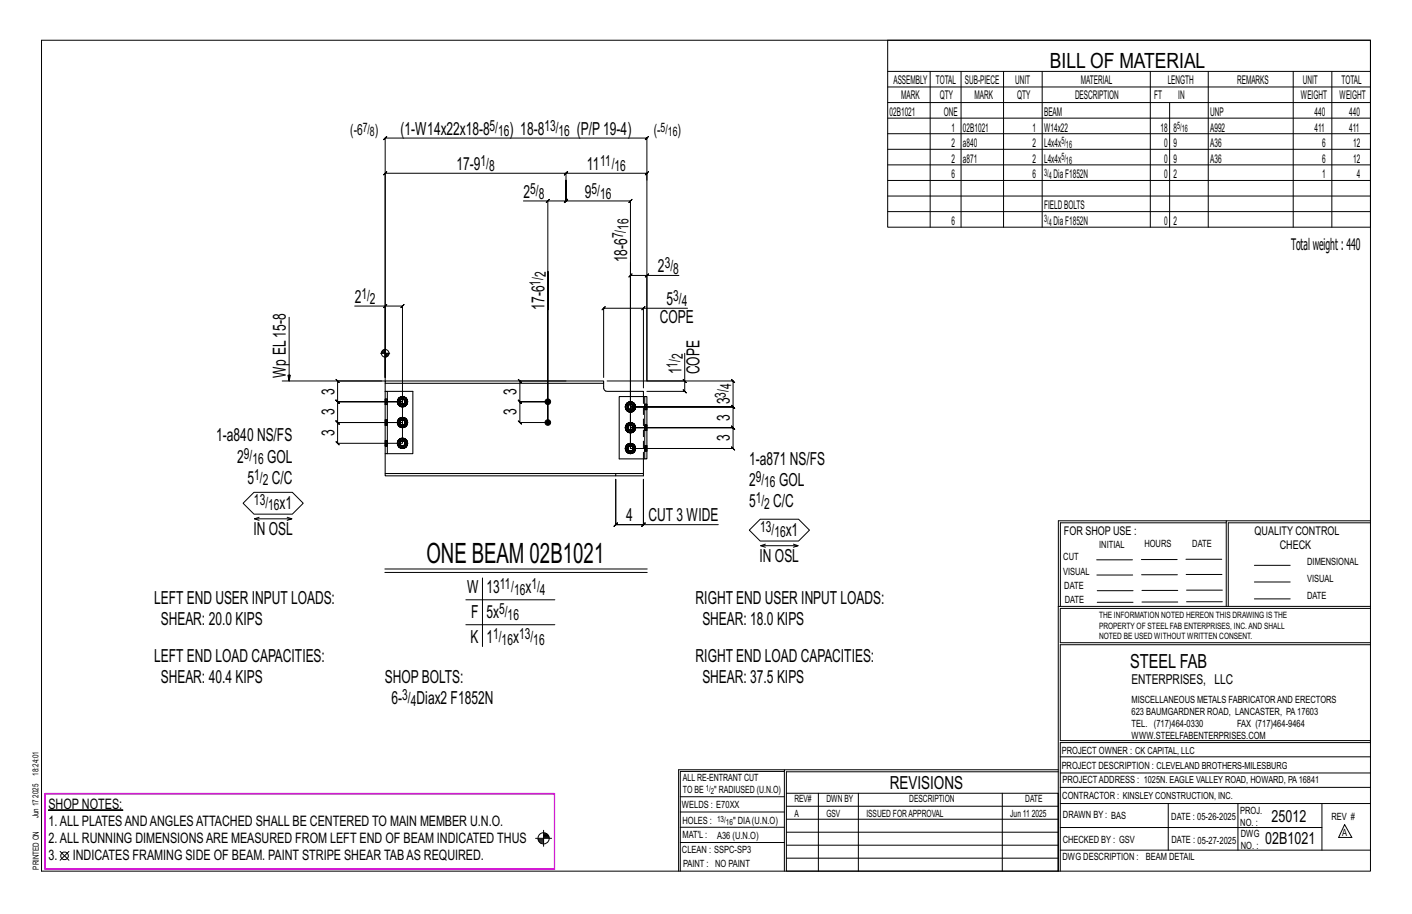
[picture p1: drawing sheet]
<svg xmlns="http://www.w3.org/2000/svg" width="432mm" height="279mm" viewBox="0 0 432 279" stroke-linecap="round" stroke-linejoin="round" font-family="sans-serif">
<g fill="#000" stroke="#000" stroke-width=".31">
<path d="M14.8 247.6h22.8v.1h-22.8z"/>
<circle cx="167.5" cy="129.2" r=".86"/>
<circle cx="167.5" cy="122.8" r=".86"/>
</g>
<g fill="none" stroke="#000" stroke-width=".31">
<path d="M12.7 12.3h406.4v254h-406.4zM271.5 12.3h147.6v57.2h-147.6zM271.5 21.8h147.6M271.5 26.6h147.6M271.5 31.4h147.6M271.5 36.1h147.6M284.5 21.8v47.7M293.9 21.8v47.7M306.9 21.8v47.7M318.7 21.8v47.7M351.8 21.8v47.7M357.7 31.4v38.1"/>
<path d="M369.5 21.8v47.7M395.5 21.8v47.7M407.3 21.8v47.7M172.6 53.5l1-1zM173.1 55.1v-2.1l.5-.5-1 1 .5-.5h-55.3l.5-.5-1 1 .5-.5v63.6M173.1 53h24.7l-.5 .5 1-1-.5 .5v2.1M271.5 40.9h147.6M271.5 45.6h147.6M271.5 50.4h147.6M271.5 55.2h147.6M271.5 59.9h147.6M160.1 61.4h7.4v67.8v-46.2v11.7"/>
<path d="M167 61.9l1-1zM167.5 61.4h5.6l-.5 .5 1-1-.5 .5v-6.3v6.3l-.5 .5 1-1-.5 .5h19.7l-.5 .5 1-1-.5 .5v75.7v-52.9l-.5 .5 1-1-.5 .5h5M271.5 64.7h147.6M88.4 97v19.5l-.4-1.8h.8l-.4 1.8M108.5 93.6h9.3v21.8M117.8 93.6l-.5 .5 1-1zM117.8 93.6h5.3l-.5 .5 1-1-.5 .5v41.9h-19.9l.5 .5-1-1 .5 .5v-6.3l.5 .5-1-1 .5 .5h19.9h-19.9l.5 .5-1-1 .5 .5v-6.4l.5 .5-1-1 .5 .5h19.9h-19.9l.5 .5-1-1 .5 .5v-6.3l.5 .5-1-1 .5 .5h13.5M192.8 80.2v56.9h31.4l.5 .5-1-1 .5 .5v-6.4l.5 .5-1-1 .5 .5h-31.4h31.4l.5 .5-1-1 .5 .5v-6.3l.5 .5-1-1 .5 .5h-31.4h31.4l.5 .5-1-1 .5 .5v-7.9l.5 .5-1-1 .5 .5h-26.4v-32.3h9.8M196.8 94.2h-12.2l.5-.5-1 1 .5-.5v21.2M197.3 93.7l-1 1zM198.3 83.7l-1 1zM210.2 94.2h-13.4v24.4"/>
<path d="M86.3 116.5h31.5M116.4 108h2.8M116.7 107.5v.5M116.9 107.2v.8M117.2 107v1M117.4 106.9v1.1M117.6 106.9v1.1M117.8 115.4v-73.2l-.5 .5 1-1-.5 .5h80l-.5 .5 1-1-.5 .5v74.3M117.8 106.6v8.8M118 108v1.1M118.2 108v1.1M118.4 108v1"/>
<path d="M118.6 108v.8M118.8 108v.5M173.1 116.5h-14.1l-.5-.5 1 1-.5-.5v6.3l-.5-.5 1 1-.5-.5h8.5h-8.5l-.5-.5 1 1-.5-.5v6.4l-.5-.5 1 1-.5-.5h8.5M208.9 116l1 1zM209.4 108v8.5h-23.7M209.4 116.5v3.1l-.5-.5 1 1-.5-.5h-11.6M121.6 135.5h.5M121.6 129.2h.5M121.6 122.8h.5M121.7 134.9l.4 .2v.4M121.7 128.6l.4 .2v.4M121.7 122.2l.4 .2v.4"/>
<path d="M122 136.6l.5 .3M122 130.2l.5 .4M122 123.9l.5 .3M122.1 135.5v.4l-.4 .2M122.1 129.2v.4l-.4 .1M122.1 122.8v.4l-.4 .2M122.1 135.1l.3-.3-.4-.4a1.52 1.52 0 0 0 0 2.2l.4-.4-.3-.3M122.1 128.8l.3-.4-.4-.3a1.52 1.52 0 0 0 0 2.1l.4-.3-.3-.3M122.1 122.4l.3-.3-.4-.4a1.52 1.52 0 0 0 0 2.2l.4-.4-.3-.3M122.4 136.2l.3 .3-.2 .4 .6 .1M122.4 129.9l.3 .2-.2 .5 .6 .1M122.4 123.5l.3 .3-.2 .4 .6 .1"/>
<path d="M122.5 134.1l-.5 .3M122.5 127.8l-.5 .3M122.5 121.4l-.5 .3M122.7 136.5h.4v.5l.6-.1M122.7 130.1l.4 .1v.5l.6-.1M122.7 123.8h.4v.5l.6-.1M123.1 134l-.6 .1 .2 .5-.3 .2M123.1 134.5l.4 .1 .2-.5 .5 .3-.4 .4M123.1 127.6l-.6 .2 .2 .4-.3 .2M123.1 128.1l.4 .1 .2-.4 .5 .3-.4 .3M123.1 121.3l-.6 .1 .2 .5-.3 .2M123.1 121.8l.4 .1 .2-.5 .5 .3-.4 .4"/>
<path d="M123.5 134.6l.3 .2 .3 .7h.5l-.1 .6M123.5 128.2l.3 .2 .3 .8h.5l-.1 .5M123.5 121.9l.3 .2 .3 .7h.5l-.1 .6M123.7 134.1l-.6-.1v.5l-.4 .1M123.7 127.8l-.6-.2v.5l-.4 .1M123.7 121.4l-.6-.1v.5l-.4 .1M123.8 136.2l.4 .4-.5 .3-.2-.4h-.4M123.8 129.9l.4 .3-.5 .4-.2-.5-.4 .1M123.8 123.5l.4 .4-.5 .3-.2-.4h-.4M124 135.9l.5 .2-.3 .5M124 129.6l.5 .1-.3 .5M124 123.2l.5 .2-.3 .5"/>
<path d="M124.1 135.5l-.3 .7-.3 .3M124.1 129.2l-.3 .7-.3 .2M124.1 122.8l-.3 .7-.3 .3M124.2 134.4l.3 .5-.5 .2M124.2 128.1l.3 .5-.5 .2M124.2 121.7l.3 .5-.5 .2M124.5 134.9l.1 .6M124.5 128.6l.1 .6M124.5 122.2l.1 .6M191.3 124.4h.5M191.3 130.7h.5M191.3 137.1h.5"/>
<path d="M191.4 123.8l.5 .2-.1 .4M191.4 130.2l.5 .2-.1 .3M191.4 136.5l.5 .2-.1 .4M191.7 125.5l.5 .3M191.7 131.8l.5 .4M191.7 138.2l.5 .3M191.8 124.4l.1 .4-.5 .2M191.8 130.7l.1 .4-.5 .2M191.8 137.1l.1 .4-.5 .2M191.9 124l.2-.3-.4-.4a1.52 1.52 0 0 0 0 2.2l.4-.4-.2-.3M191.9 130.4l.2-.4-.4-.3a1.52 1.52 0 0 0 0 2.1l.4-.3-.2-.4M191.9 136.7l.2-.3-.4-.4a1.52 1.52 0 0 0 0 2.2l.4-.4-.2-.3"/>
<path d="M192.1 125.1l.3 .2-.2 .5 .6 .1M192.1 131.5l.3 .2-.2 .5 .6 .1M192.1 137.8l.3 .2-.2 .5 .6 .1M192.2 123l-.5 .3M192.2 129.3l-.5 .4M192.2 135.7l-.5 .3M192.4 125.3l.4 .1v.5l.6-.1M192.4 131.7l.4 .1v.5l.6-.1M192.4 138l.4 .1v.5l.6-.1M192.8 122.9l-.6 .1 .2 .5-.3 .2M192.8 123.4l.4 .1 .2-.5 .5 .3-.4 .4M192.8 129.2l-.6 .1 .2 .5-.3 .2"/>
<path d="M192.8 129.7l.4 .1 .2-.5 .5 .4-.4 .3M192.8 135.6l-.6 .1 .2 .5-.3 .2M192.8 136.1l.4 .1 .2-.5 .5 .3-.4 .4M193.2 123.5l.3 .2 .3 .7h.5l-.1 .6M193.2 129.8l.3 .2 .3 .7h.5l-.1 .6M193.2 136.2l.3 .2 .3 .7h.5l-.1 .6M193.4 123l-.6-.1v.5l-.4 .1M193.4 129.3l-.6-.1v.5l-.4 .1M193.4 135.7l-.6-.1v.5l-.4 .1M193.5 125.1l.4 .4-.5 .3-.2-.5-.4 .1M193.5 131.5l.4 .3-.5 .4-.2-.5-.4 .1M193.5 137.8l.4 .4-.5 .3-.2-.5-.4 .1"/>
<path d="M193.7 124.8l.5 .2-.3 .5M193.7 131.1l.5 .2-.3 .5M193.7 137.5l.5 .2-.3 .5M193.8 124.4l-.3 .7-.3 .2M193.8 130.7l-.3 .8-.3 .2M193.8 137.1l-.3 .7-.3 .2M193.9 123.3l.3 .5-.5 .2M193.9 129.7l.3 .5-.5 .2M193.9 136l.3 .5-.5 .2M194.2 123.8l.1 .6M194.2 130.2l.1 .5M194.2 136.5l.1 .6"/>
<path d="M74.3 153.8l3.4-3.3h11.7l3.3 3.3-3.3 3.4h-11.7zM77.8 158.6h11.4l-1.4 .5M79.2 158.1l-1.4 .5 1.4 .5M87.8 158.1l1.4 .5M232.5 158.7h11.7l3.3 3.4-3.3 3.3h-11.7l-3.4-3.3zM375 159.8h-50.7v25.6M375 159.2h-51.3l-.1 107.1M419.1 159.2h-44.1v26.2M419.1 159.8h-43.5v25.6M117.7 173.9h80.2M117.7 175h80.2M147.5 176.7v20.9"/>
<path d="M196.3 160.9l1-1zM196.8 160.4h-8.5l.5-.5-1 1 .5-.5v-13.9v13.9l-.5 .5 1-1-.5 .5h8.5l-.5 .5 1-1-.5 .5v-13.9v13.9h22.9M232.6 166.8h11.5l-1.5 .5M234.1 166.3l-1.5 .5 1.5 .5M242.6 166.3l1.5 .5M335.4 171.1h10.9M335.4 175.8h11M349 171h11M349.1 175.7h11M362.7 171h10.9M362.7 175.6h11M383.6 172.8h11"/>
<path d="M383.6 177.9h11M142.5 183.4h27.2M142.5 191h27.2M323.7 185.4h95.4M335.5 184.1h11M335.5 180.6h11M349.2 184h11M349.2 180.5h11M362.9 180.4h10.9M362.9 184h10.9M383.6 183.1h11M419.1 186h-94.9v10.5h94.9"/>
<path d="M419.1 197.1h-94.9v29.3h94.9v.6h-94.9v39.3M239.9 235.8h-31.9v30.5M239.9 235.3h-32.4v31M323.6 235.3h-83.7v31M323.6 235.9h-83.1v6.6M324.2 236.3h94.9M324.2 231.4h94.9M163.8 256.3h4.9M164.5 256.6h1.7M164.6 256.8h1.6M164.7 257.1h1.5M165 257.4h1.2"/>
<path d="M165.3 257.7h.9M166.2 256h1.7M166.2 253.8v4.9M166.2 254.8h1M166.2 255.1h1.3M166.2 255.4h1.5M166.2 255.7h1.7M208 252.9h31.9M208 257.5h31.9M208 243.6h31.9M208 248.2h31.9M240.5 242.5h83.1v23.8h-83.1z"/>
<path d="M240.5 258.4h83.1M240.5 254.4h83.1M240.5 250.4h83.1M240.5 246.5h83.1M250.3 242.5v23.8M262.5 242.5v23.8M306.5 242.5v23.8M324.2 253h80.1M324.2 245.6h94.9M324.2 259.9h94.9M324.2 240.7h94.9M357.3 245.6v14.3"/>
<path d="M378.6 245.6v14.3M404.3 245.6v14.3M411.2 252.1l2.2 3.9h-4zM18.4 260.3l2.7 2.7M21.1 260.3l-2.7 2.7M240.5 262.3h83.1"/>
<circle cx="117.8" cy="108" r="1.16"/>
<circle cx="166.2" cy="256.3" r="1.71"/>
<circle cx="19.7" cy="261.6" r="1.17"/>
</g>
<path d="M13.8 242.6h155.8v23.1h-155.8z" fill="none" stroke="#f0f" stroke-width=".5"/>
<path d="M117.8 116.5h66.8v.7h-66.8zM117.8 119.6h.7v19.1h-.7M117.8 117.2v27.6M118.5 119.6h7.8v19.1h-7.8M184.6 117.2v1.5a1.02 1.02 0 0 0 1.1 .9h11.1v1.6M197.2 121.2h.6v19.1h-.6zM197.2 121.2h-7.8v19.1h7.8M117.8 144.8h70.5v.7h-70.5zM188.3 144.8h8.5v.7h-8.5M196.8 140.3v4.5" fill="none" stroke="#000" stroke-width=".32"/>
<g fill="none" stroke="#000" stroke-width=".31" stroke-dasharray="2 1.4">
<path d="M117.8 136.3l.7 .1zM117.8 136.3v-.2M117.8 135.8v.3h.7v.2M117.8 135.5v-.3h.7v.3M117.8 135.2v-.3h.7v.3M117.8 134.9v-.2h.7v.2M117.8 134.7h.7M117.8 130h.7zM117.8 130v-.2M117.8 129.5v.3h.7v.2M117.8 129.2v-.4h.7v.4M117.8 128.8v-.2h.7v.2"/>
<path d="M117.8 128.6v-.2h.7v.2M117.8 128.4h.7M117.8 123.6l.7 .1zM117.8 123.6v-.2M117.8 123.1v.3h.7v.2M117.8 122.8v-.3h.7v.3M117.8 122.5v-.3h.7v.3M117.8 122.2v-.2h.7v.2M117.8 122h.7M118.5 135.8v-.3h-.7v.3h.7v.3M118.5 129.5v-.3h-.7v.3h.7v.3M118.5 123.1v-.3h-.7v.3h.7v.3"/>
<path d="M121.5 135.5l.1 .6zM121.5 129.2l.1 .6zM121.5 122.8l.1 .6zM121.6 135.5l.1 .6zM121.6 135.5l.7-1.3-.7 1.3 .7 1.3-.7-1.3h.5M121.6 129.2l.1 .5zM121.6 129.2l.7-1.4-.7 1.4 .7 1.3-.7-1.3h.5M121.6 122.8l.1 .6zM121.6 122.8l.7-1.3-.7 1.3 .7 1.3-.7-1.3h.5M121.6 134.9l-.1 .6zM121.6 136.1l.4 .5zM121.6 128.6l-.1 .6z"/>
<path d="M121.6 129.8l.4 .5zM121.6 122.2l-.1 .6zM121.6 123.4l.4 .5zM121.7 136.1l.4-.2v-.4M121.7 134.9l.4 .2v.4M121.7 129.7l.4-.1v-.4M121.7 128.6l.4 .2v.4M121.7 123.4l.4-.2v-.4M121.7 122.2l.4 .2v.4M122 134.4l-.4 .5zM122 136.6l.5 .4zM122 134.4l.5-.4z"/>
<path d="M122 128l-.4 .6zM122 130.3l.5 .3zM122 128l.5-.3zM122 121.7l-.4 .5zM122 123.9l.5 .4zM122 121.7l.5-.4zM122 136.6l.5 .3zM122 136.6l.5 .3M122 134.4l.5-.3zM122 134.4l.5-.3M122 130.2l.5 .4zM122 130.2l.5 .4"/>
<path d="M122 128.1l.5-.3zM122 128.1l.5-.3M122 123.9l.5 .3zM122 123.9l.5 .3M122 121.7l.5-.3zM122 121.7l.5-.3M122.1 135.9l.6 .6M122.1 135.1l.6-.5M122.1 129.6l.6 .5M122.1 128.8l.6-.6M122.1 123.2l.6 .6M122.1 122.4l.6-.5"/>
<path d="M122.3 135.5l.1 .4zM122.3 129.2l.1 .4zM122.3 122.8l.1 .4zM122.3 136.8h1.5zM122.3 134.2h1.5zM122.3 130.5h1.5zM122.3 127.8h1.5zM122.3 124.1h1.5zM122.3 121.5h1.5zM122.4 134.8l-.4-.4-.4 1.1 .1-.6v1.2l.3 .5-.3-.5 .3 .5 .4-.4M122.4 128.4l-.4-.3-.4 1.1 .1-.6v1.1l.3 .5-.3-.5 .3 .5 .4-.3M122.4 122.1l-.4-.4-.4 1.1 .1-.6v1.2l.3 .5-.3-.5 .3 .5 .4-.4"/>
<path d="M122.4 135.1l-.1 .4zM122.4 135.9l.3 .3zM122.4 135.1l.3-.3zM122.4 128.8l-.1 .4zM122.4 129.6l.3 .3zM122.4 128.8l.3-.3zM122.4 122.4l-.1 .4zM122.4 123.2l.3 .3zM122.4 122.4l.3-.3zM122.5 137l.6 .1zM122.5 134l.6-.1zM122.5 130.6l.6 .1z"/>
<path d="M122.5 127.7l.6-.1zM122.5 124.3l.6 .1zM122.5 121.3l.6-.1zM122.7 136.5h.4v.5l-.6-.1 .6 .1-.6-.1zM122.7 136.2l.4 .1zM122.7 134.8l.4-.1zM122.7 130.1l.4 .1v.5l-.6-.1 .6 .1-.6-.1zM122.7 129.9l.4 .1zM122.7 128.5l.4-.1zM122.7 123.8h.4v.5l-.6-.1 .6 .1-.6-.1zM122.7 123.5l.4 .1zM122.7 122.1l.4-.1z"/>
<path d="M123.1 134l-.6 .1 .6-.1-.6 .1 .2 .5 .4-.1M123.1 137.1l.6-.1zM123.1 137l.6-.1zM123.1 137l.6-.1M123.1 136.5h.4l.2 .4M123.1 136.3l.4-.1zM123.1 134.7l.4 .1zM123.1 134l.6 .1-.6-.1 .6 .1-.2 .5-.4-.1zM123.1 133.9l.6 .1zM123.1 127.6l-.6 .2 .6-.2-.6 .2 .2 .4 .4-.1M123.1 130.7l.6-.1zM123.1 130.7l.6-.1"/>
<path d="M123.1 130.2l.4-.1 .2 .5M123.1 130l.4-.1zM123.1 128.4l.4 .1zM123.1 127.6l.6 .2-.6-.2 .6 .2-.2 .4-.4-.1zM123.1 127.6l.6 .1zM123.1 121.3l-.6 .1 .6-.1-.6 .1 .2 .5 .4-.1M123.1 124.4l.6-.1zM123.1 124.3l.6-.1zM123.1 124.3l.6-.1M123.1 123.8h.4l.2 .4M123.1 123.6l.4-.1zM123.1 122l.4 .1z"/>
<path d="M123.1 121.3l.6 .1-.6-.1 .6 .1-.2 .5-.4-.1zM123.1 121.2l.6 .1zM123.5 136.5l.3-.3M123.5 136.2l.3-.3zM123.5 134.8l.3 .3zM123.5 134.6l.3 .2M123.5 130.1l.3-.2M123.5 129.9l.3-.3zM123.5 128.5l.3 .3zM123.5 128.2l.3 .2M123.5 123.8l.3-.3M123.5 123.5l.3-.3z"/>
<path d="M123.5 122.1l.3 .3zM123.5 121.9l.3 .2M123.7 136.9l.5-.3zM123.7 136.9l.5-.3M123.7 134.1l.5 .3zM123.7 134.1l.5 .3M123.7 130.6l.5-.4zM123.7 130.6l.5-.4M123.7 127.8l.5 .3zM123.7 127.8l.5 .3M123.7 124.2l.5-.3zM123.7 124.2l.5-.3"/>
<path d="M123.7 121.4l.5 .3zM123.7 121.4l.5 .3M123.7 137l.5-.4zM123.7 134l.5 .4zM123.7 130.6l.5-.3zM123.7 127.7l.5 .3zM123.7 124.3l.5-.4zM123.7 121.3l.5 .4zM123.8 135.1l.1 .4zM123.8 128.8l.1 .4zM123.8 122.4l.1 .4zM123.8 134.2l.8 1.3z"/>
<path d="M123.8 127.8l.8 1.4zM123.8 121.5l.8 1.3zM123.9 135.5l-.1 .4zM123.9 129.2l-.1 .4zM123.9 122.8l-.1 .4zM124 135.9l.5 .2-.3 .5M124 135.1l.5-.2-.3-.5M124 129.6l.5 .1-.3 .5M124 128.8l.5-.2-.3-.5M124 123.2l.5 .2-.3 .5M124 122.4l.5-.2-.3-.5M124.2 136.6l-.4-.4 .3-.7"/>
<path d="M124.2 134.4l-.4 .4 .3 .7h.5l-.1 .6M124.2 130.2l-.4-.3 .3-.7M124.2 128.1l-.4 .3 .3 .8h.5l-.1 .5M124.2 123.9l-.4-.4 .3-.7M124.2 121.7l-.4 .4 .3 .7h.5l-.1 .6M124.2 134.4l.4 .5zM124.2 128l.4 .6zM124.2 121.7l.4 .5zM124.5 134.9l.1 .6zM124.5 134.9l.1 .6M124.5 128.6l.1 .6zM124.5 128.6l.1 .6"/>
<path d="M124.5 122.2l.1 .6zM124.5 122.2l.1 .6M124.6 136.1l-.4 .5zM124.6 134.9l.1 .6zM124.6 129.8l-.4 .5zM124.6 128.6l.1 .6zM124.6 123.4l-.4 .5zM124.6 122.2l.1 .6zM124.6 135.5l-.8 1.3zM124.6 129.2l-.8 1.3zM124.6 122.8l-.8 1.3zM124.7 135.5l-.1 .6z"/>
<path d="M124.7 129.2l-.1 .6zM124.7 122.8l-.1 .6zM191.2 124.4l.1 .6zM191.2 130.7l.1 .7zM191.2 137.1l.1 .6zM191.3 124.4l.1 .6zM191.3 124.4l.7-1.3-.7 1.3 .7 1.3-.7-1.3h.5M191.3 130.7l.1 .6zM191.3 130.7l.7-1.3-.7 1.3 .7 1.4-.7-1.4h.5M191.3 137.1l.1 .6zM191.3 137.1l.7-1.3-.7 1.3 .7 1.3-.7-1.3h.5M191.3 123.8l-.1 .6z"/>
<path d="M191.3 125l.4 .5zM191.3 130.1l-.1 .6zM191.3 131.4l.4 .5zM191.3 136.5l-.1 .6zM191.3 137.7l.4 .5zM191.4 125l.5-.2-.1-.4M191.4 123.8l.5 .2-.1 .4M191.4 131.3l.5-.2-.1-.4M191.4 130.2l.5 .2-.1 .3M191.4 137.7l.5-.2-.1-.4M191.4 136.5l.5 .2-.1 .4M191.7 123.3l-.4 .5z"/>
<path d="M191.7 125.5l.5 .4zM191.7 123.3l.5-.4zM191.7 129.6l-.4 .5zM191.7 131.9l.5 .3zM191.7 129.6l.5-.3zM191.7 136l-.4 .5zM191.7 138.2l.5 .4zM191.7 136l.5-.4zM191.7 125.5l.5 .3zM191.7 125.5l.5 .3M191.7 123.3l.5-.3zM191.7 123.3l.5-.3"/>
<path d="M191.7 131.8l.5 .4zM191.7 131.8l.5 .4M191.7 129.7l.5-.4zM191.7 129.7l.5-.4M191.7 138.2l.5 .3zM191.7 138.2l.5 .3M191.7 136l.5-.3zM191.7 136l.5-.3M191.9 124.8l.5 .5M191.9 124l.5-.5M191.9 131.1l.5 .6M191.9 130.4l.5-.6"/>
<path d="M191.9 137.5l.5 .5M191.9 136.7l.5-.5M192 124.4l.1 .4zM192 130.7l.1 .4zM192 137.1l.1 .4zM192 125.7h1.6zM192 123.1h1.6zM192 132.1h1.6zM192 129.4h1.6zM192 138.4h1.6zM192 135.8h1.6zM192.1 123.7l-.4-.4-.4 1.1 .1-.6v1.2l.3 .5-.3-.5 .3 .5 .4-.4"/>
<path d="M192.1 130l-.4-.3-.4 1 .1-.5v1.1l.3 .5-.3-.5 .3 .5 .4-.3M192.1 136.4l-.4-.4-.4 1.1 .1-.6v1.2l.3 .5-.3-.5 .3 .5 .4-.4M192.1 124l-.1 .4zM192.1 124.8l.3 .3zM192.1 124l.3-.3zM192.1 130.4l-.1 .3zM192.1 131.1l.3 .3zM192.1 130.4l.3-.3zM192.1 136.7l-.1 .4zM192.1 137.5l.3 .3zM192.1 136.7l.3-.3zM192.2 125.9l.6 .1z"/>
<path d="M192.2 122.9l.6-.1zM192.2 132.2l.6 .1zM192.2 129.3l.6-.1zM192.2 138.6l.6 .1zM192.2 135.6l.6-.1zM192.4 125.3l.4 .1v.5l-.6-.1 .6 .1-.6-.1zM192.4 125.1l.4 .1zM192.4 123.7l.4-.1zM192.4 131.7l.4 .1v.5l-.6-.1 .6 .1-.6-.1zM192.4 131.4l.4 .1zM192.4 130.1l.4-.1zM192.4 138l.4 .1v.5l-.6-.1 .6 .1-.6-.1z"/>
<path d="M192.4 137.8l.4 .1zM192.4 136.4l.4-.1zM192.8 122.9l-.6 .1 .6-.1-.6 .1 .2 .5 .4-.1M192.8 126l.6-.1zM192.8 125.9l.6-.1zM192.8 125.9l.6-.1M192.8 125.4l.4-.1 .2 .5M192.8 125.2l.4-.1zM192.8 123.6l.4 .1zM192.8 122.9l.6 .1-.6-.1 .6 .1-.2 .5-.4-.1zM192.8 122.8l.6 .1zM192.8 129.2l-.6 .1 .6-.1-.6 .1 .2 .5 .4-.1"/>
<path d="M192.8 132.3l.6-.1zM192.8 132.3l.6-.1M192.8 131.8l.4-.1 .2 .5M192.8 131.5l.4-.1zM192.8 130l.4 .1zM192.8 129.2l.6 .1-.6-.1 .6 .1-.2 .5-.4-.1zM192.8 129.2l.6 .1zM192.8 135.6l-.6 .1 .6-.1-.6 .1 .2 .5 .4-.1M192.8 138.7l.6-.1zM192.8 138.6l.6-.1zM192.8 138.6l.6-.1M192.8 138.1l.4-.1 .2 .5"/>
<path d="M192.8 137.9l.4-.1zM192.8 136.3l.4 .1zM192.8 135.6l.6 .1-.6-.1 .6 .1-.2 .5-.4-.1zM192.8 135.5l.6 .1zM193.2 125.3l.3-.2M193.2 125.1l.3-.3zM193.2 123.7l.3 .3zM193.2 123.5l.3 .2M193.2 131.7l.3-.2M193.2 131.4l.3-.3zM193.2 130.1l.3 .3zM193.2 129.8l.3 .2"/>
<path d="M193.2 138l.3-.2M193.2 137.8l.3-.3zM193.2 136.4l.3 .3zM193.2 136.2l.3 .2M193.4 125.8l.5-.3zM193.4 125.8l.5-.3M193.4 123l.5 .3zM193.4 123l.5 .3M193.4 132.2l.5-.4zM193.4 132.2l.5-.4M193.4 129.3l.5 .4zM193.4 129.3l.5 .4"/>
<path d="M193.4 138.5l.5-.3zM193.4 138.5l.5-.3M193.4 135.7l.5 .3zM193.4 135.7l.5 .3M193.4 125.9l.5-.4zM193.4 122.9l.5 .4zM193.4 132.2l.5-.3zM193.4 129.3l.5 .3zM193.4 138.6l.5-.4zM193.4 135.6l.5 .4zM193.5 124l.1 .4zM193.5 130.4l.1 .3z"/>
<path d="M193.5 136.7l.1 .4zM193.6 123.1l.7 1.3zM193.6 129.4l.7 1.3zM193.6 135.8l.7 1.3zM193.6 124.4l-.1 .4zM193.6 130.7l-.1 .4zM193.6 137.1l-.1 .4zM193.7 124.8l.5 .2-.3 .5M193.7 124l.5-.2-.3-.5M193.7 131.1l.5 .2-.3 .5M193.7 130.4l.5-.2-.3-.5M193.7 137.5l.5 .2-.3 .5"/>
<path d="M193.7 136.7l.5-.2-.3-.5M193.9 125.5l-.4-.4 .3-.7M193.9 123.3l-.4 .4 .3 .7h.5l-.1 .6M193.9 131.8l-.4-.3 .3-.8M193.9 129.7l-.4 .3 .3 .7h.5l-.1 .6M193.9 138.2l-.4-.4 .3-.7M193.9 136l-.4 .4 .3 .7h.5l-.1 .6M193.9 123.3l.4 .5zM193.9 129.6l.4 .5zM193.9 136l.4 .5zM194.2 123.8l.1 .6zM194.2 123.8l.1 .6"/>
<path d="M194.2 130.2l.1 .5zM194.2 130.2l.1 .5M194.2 136.5l.1 .6zM194.2 136.5l.1 .6M194.3 125l-.4 .5zM194.3 123.8l.1 .6zM194.3 131.4l-.4 .5zM194.3 130.1l.1 .6zM194.3 137.7l-.4 .5zM194.3 136.5l.1 .6zM194.3 124.4l-.7 1.3zM194.3 130.7l-.7 1.4z"/>
<path d="M194.3 137.1l-.7 1.3zM194.4 124.4l-.1 .6zM194.4 130.7l-.1 .7zM194.4 137.1l-.1 .6zM197.2 123.5l.6 .1zM197.2 124.1v.3h.6v-.3h-.6v-.3M197.2 129.9l.6 .1zM197.2 130.4v.3h.6v-.3h-.6v-.3M197.2 136.2l.6 .1zM197.2 136.8v.3h.6v-.3h-.6v-.3M197.8 123.6v.2M197.8 124.1v-.3h-.6v-.2"/>
<path d="M197.8 124.4v.3h-.6v-.3M197.8 124.7v.3h-.6v-.3M197.8 125v.2h-.6v-.2M197.8 125.2h-.6M197.8 130v.1M197.8 130.4v-.3h-.6v-.1M197.8 130.7v.4h-.6v-.4M197.8 131.1v.3h-.6v-.3M197.8 131.4v.1h-.6v-.1M197.8 131.5h-.6M197.8 136.3v.2M197.8 136.8v-.3h-.6v-.2"/>
<path d="M197.8 137.1v.3h-.6v-.3M197.8 137.4v.3h-.6v-.3M197.8 137.7v.2h-.6v-.2M197.8 137.9h-.6M196.8 140.3v-19.1"/>
</g>
<text font-size="8.6" x="130.4" y="172">ONE BEAM 02B1021</text>
<text font-size="6.4" x="321.1" y="20.7">BILL OF MATERIAL</text>
<text font-size="5.9" x="345.6" y="204.1">STEEL FAB</text>
<g font-size="5.5">
<text x="122.5" y="41.2">(1-W14x22x18-8</text>
<text x="155.8" y="41.2">) 18-8</text>
<text x="176.4" y="41.2">(P/P19-4)</text>
<text x="139.6" y="52">17-9</text>
<text x="179.5" y="52">11</text>
<text x="160.1" y="60.4">2</text>
<text x="178.9" y="60.4">9</text>
<text x="191.8" y="80.2" transform="rotate(-90 191.8 80.2)">18-6</text>
<text x="201.2" y="83.2">2</text>
<text x="108.5" y="92.6">2</text>
<text x="166.5" y="94.7" transform="rotate(-90 166.5 94.7)">17-6</text>
<text x="203.8" y="93.2">5</text>
<text x="201.8" y="98.8">COPE</text>
<text x="87.4" y="115.4" transform="rotate(-90 87.4 115.4)">Wp EL15-8</text>
<text x="208.4" y="114.4" transform="rotate(-90 208.4 114.4)">1</text>
<text x="213.9" y="114.4" transform="rotate(-90 213.9 114.4)">COPE</text>
<text x="102.2" y="120.7" transform="rotate(-90 102.2 120.7)">3</text>
<text x="158" y="120.7" transform="rotate(-90 158 120.7)">3</text>
<text x="223.2" y="123.6" transform="rotate(-90 223.2 123.6)">3</text>
<text x="102.2" y="127" transform="rotate(-90 102.2 127)">3</text>
<text x="158" y="127" transform="rotate(-90 158 127)">3</text>
<text x="223.2" y="128.6" transform="rotate(-90 223.2 128.6)">3</text>
<text x="66.1" y="134.9">1-a840 NS/FS</text>
<text x="102.2" y="133.4" transform="rotate(-90 102.2 133.4)">3</text>
<text x="223.2" y="135" transform="rotate(-90 223.2 135)">3</text>
<text x="72.5" y="141.4">2</text>
<text x="81.7" y="141.4">GOL</text>
<text x="229.1" y="142.1">1-a871 NS/FS</text>
<text x="75.7" y="148">5</text>
<text x="83.1" y="148">C/C</text>
<text x="229.1" y="148.6">2</text>
<text x="238.2" y="148.6">GOL</text>
<text x="85.5" y="155.6">x1</text>
<text x="229.1" y="155.1">5</text>
<text x="236.5" y="155.1">C/C</text>
<text x="191.5" y="159.4">4</text>
<text x="198.4" y="159.4">CUT 3 WIDE</text>
<text x="77.5" y="163.6">IN OSL</text>
<text x="240.3" y="163.8">x1</text>
<text x="232.3" y="171.8">IN OSL</text>
<text x="47.2" y="184.6">LEFT END USER INPUT LOADS:</text>
<text x="142.9" y="181.4">W</text>
<text x="148.7" y="181.4">13</text>
<text x="160.7" y="181.4">x</text>
<text x="212.7" y="184.6">RIGHT END USER INPUT LOADS:</text>
<text x="49.2" y="191.2">SHEAR: 20.0 KIPS</text>
<text x="144.1" y="189">F</text>
<text x="148.7" y="189">5x</text>
<text x="214.8" y="191.2">SHEAR: 18.0 KIPS</text>
<text x="143.9" y="196.6">K</text>
<text x="148.7" y="196.6">1</text>
<text x="156.9" y="196.6">x</text>
<text x="47.2" y="202.3">LEFT END LOAD CAPACITIES:</text>
<text x="212.7" y="202.3">RIGHT END LOAD CAPACITIES:</text>
<text x="49.2" y="208.8">SHEAR: 40.4 KIPS</text>
<text x="117.7" y="208.8">SHOPBOLTS:</text>
<text x="214.8" y="208.8">SHEAR: 37.5 KIPS</text>
<text x="119.7" y="215.3">6-</text>
<text x="127.4" y="215.3">Diax2 F1852N</text>
<text x="272.2" y="241.1">REVISIONS</text>
</g>
<g font-size="5.1">
<text x="388.9" y="251.3">25012</text>
<text x="386.9" y="258.1">02B1021</text>
</g>
<text font-size="4.9" x="394.8" y="76.4">Totalweight : 440</text>
<g font-size="4.7">
<text x="107.1" y="41.4">(-6</text>
<text x="114.6" y="41.4">)</text>
<text x="149.7" y="40">5/</text>
<text x="152.3" y="41.6">16</text>
<text x="166.5" y="40">13/</text>
<text x="170.8" y="41.6">16</text>
<text x="199.9" y="41.4">(-</text>
<text x="207.2" y="41.4">)</text>
<text x="146.9" y="50.7">1/</text>
<text x="149.6" y="52.4">8</text>
<text x="183.6" y="50.7">11/</text>
<text x="187.9" y="52.4">16</text>
<text x="162.1" y="59.2">5/</text>
<text x="180.9" y="59.2">5/</text>
<text x="164.7" y="60.9">8</text>
<text x="183.5" y="60.9">16</text>
<text x="192.2" y="70.2" transform="rotate(-90 192.2 70.2)">16</text>
<text x="190.6" y="72.8" transform="rotate(-90 190.6 72.8)">7/</text>
<text x="203.3" y="82">3/</text>
<text x="205.9" y="83.6">8</text>
<text x="165.3" y="87.3" transform="rotate(-90 165.3 87.3)">1/</text>
<text x="167" y="84.7" transform="rotate(-90 167 84.7)">2</text>
<text x="110.5" y="91.3">1/</text>
<text x="113.1" y="93">2</text>
<text x="205.9" y="92">3/</text>
<text x="208.5" y="93.7">4</text>
<text x="207.2" y="112.4" transform="rotate(-90 207.2 112.4)">1/</text>
<text x="208.8" y="109.7" transform="rotate(-90 208.8 109.7)">2</text>
<text x="223.6" y="119" transform="rotate(-90 223.6 119)">4</text>
<text x="221.9" y="121.6" transform="rotate(-90 221.9 121.6)">3/</text>
<text x="74.6" y="140.2">9/</text>
<text x="77.2" y="141.9">16</text>
<text x="77.7" y="146.7">1/</text>
<text x="80.3" y="148.4">2</text>
<text x="231.1" y="147.3">9/</text>
<text x="233.7" y="149">16</text>
<text x="77.7" y="154.4">13/</text>
<text x="231.1" y="153.9">1/</text>
<text x="233.7" y="155.5">2</text>
<text x="82" y="156">16</text>
<text x="232.5" y="162.6">13/</text>
<text x="236.8" y="164.2">16</text>
<text x="152.8" y="180.2">11/</text>
<text x="157.2" y="181.8">16</text>
<text x="162.5" y="180.2">1/</text>
<text x="165.1" y="181.8">4</text>
<text x="152.6" y="187.8">5/</text>
<text x="155.2" y="189.4">16</text>
<text x="150.8" y="195.4">1/</text>
<text x="153.4" y="197.1">16</text>
<text x="158.7" y="195.4">13/</text>
<text x="163.1" y="197.1">16</text>
<text x="123" y="214">3/</text>
<text x="125.6" y="215.7">4</text>
</g>
<g font-size="4.4">
<text x="14.8" y="247.3">SHOP NOTES:</text>
<text x="14.8" y="257.8">2.ALL RUNNING DIMENSIONSARE MEASURED FROM LEFT END OF BEAM INDICATED THUS</text>
<text x="14.8" y="252.6">1.ALL PLATESANDANGLESATTACHED SHALL BE CENTERED TO MAIN MEMBER U.N.O.</text>
<text x="14.8" y="263">3.</text>
<text x="22.3" y="263">INDICATES FRAMING SIDE OF BEAM. PAINT STRIPE SHEAR TABAS REQUIRED.</text>
</g>
<text font-size="4.2" x="346" y="209.1">ENTERPRISES, LLC</text>
<g font-size="4">
<text x="110.9" y="40.3">7/</text>
<text x="113.1" y="41.7">8</text>
<text x="202" y="40.3">5/</text>
<text x="204.3" y="41.7">16</text>
</g>
<g font-size="3.7">
<text x="273.2" y="25.6">ASSEMBLY</text>
<text x="286.2" y="25.6">TOTAL</text>
<text x="295.1" y="25.6">SUB-PIECE</text>
<text x="310.4" y="25.6">UNIT</text>
<text x="330.5" y="25.6">MATERIAL</text>
<text x="357.1" y="25.6">LENGTH</text>
<text x="378.3" y="25.6">REMARKS</text>
<text x="398.4" y="25.6">UNIT</text>
<text x="410.2" y="25.6">TOTAL</text>
<text x="272.1" y="35.5">02B1021</text>
<text x="275.6" y="30.4">MARK</text>
<text x="287.4" y="30.4">QTY</text>
<text x="288.6" y="35.5">ONE</text>
<text x="298" y="30.4">MARK</text>
<text x="311" y="30.4">QTY</text>
<text x="319.3" y="35.5">BEAM</text>
<text x="328.7" y="30.4">DESCRIPTION</text>
<text x="353" y="30.4">FT</text>
<text x="360.3" y="30.4">IN</text>
<text x="370.1" y="35.5">UNP</text>
<text x="397.8" y="30.4">WEIGHT</text>
<text x="402" y="35.5">440</text>
<text x="409.6" y="30.4">WEIGHT</text>
<text x="412.6" y="35.5">440</text>
<text x="290.9" y="40.2">1</text>
<text x="294.5" y="40.2">02B1021</text>
<text x="315.8" y="40.2">1</text>
<text x="319.3" y="40.2">W14x22</text>
<text x="354.9" y="40.2">18</text>
<text x="358.9" y="40.2">8</text>
<text x="370.1" y="40.2">A992</text>
<text x="402" y="40.2">411</text>
<text x="412.6" y="40.2">411</text>
<text x="290.9" y="45">2</text>
<text x="294.5" y="45">a840</text>
<text x="315.8" y="45">2</text>
<text x="319.3" y="45">L4x4x</text>
<text x="356" y="45">0</text>
<text x="358.9" y="45">9</text>
<text x="370.1" y="45">A36</text>
<text x="404.3" y="45">6</text>
<text x="413.8" y="45">12</text>
<text x="290.9" y="49.7">2</text>
<text x="294.5" y="49.7">a871</text>
<text x="315.8" y="49.7">2</text>
<text x="319.3" y="49.7">L4x4x</text>
<text x="356" y="49.7">0</text>
<text x="358.9" y="49.7">9</text>
<text x="370.1" y="49.7">A36</text>
<text x="404.3" y="49.7">6</text>
<text x="413.8" y="49.7">12</text>
<text x="290.9" y="54.5">6</text>
<text x="315.8" y="54.5">6</text>
<text x="322.2" y="54.5">DiaF1852N</text>
<text x="356" y="54.5">0</text>
<text x="358.9" y="54.5">2</text>
<text x="404.3" y="54.5">1</text>
<text x="415" y="54.5">4</text>
<text x="319.3" y="64">FIELDBOLTS</text>
<text x="290.9" y="68.8">6</text>
<text x="322.2" y="68.8">DiaF1852N</text>
<text x="356" y="68.8">0</text>
<text x="358.9" y="68.8">2</text>
<text x="325.3" y="163.4">FOR SHOP USE :</text>
<text x="383.7" y="163.4">QUALITY CONTROL</text>
<text x="391.4" y="167.8">CHECK</text>
</g>
<g font-size="3.1">
<text x="360" y="39.4">5/</text>
<text x="361.4" y="40.5">16</text>
<text x="324.6" y="44.1">5/</text>
<text x="326" y="45.3">16</text>
<text x="319.3" y="53.7">3/</text>
<text x="324.6" y="48.9">5/</text>
<text x="326" y="50">16</text>
<text x="320.7" y="54.8">4</text>
<text x="319.3" y="68">3/</text>
<text x="320.7" y="69.1">4</text>
<text x="336.2" y="167.4">INITIAL</text>
<text x="350" y="167.1">HOURS</text>
<text x="364.6" y="167.2">DATE</text>
<text x="325.2" y="171.3">CUT</text>
<text x="399.8" y="172.8">DIMENSIONAL</text>
<text x="325.1" y="175.8">VISUAL</text>
<text x="399.8" y="177.9">VISUAL</text>
<text x="325.5" y="180">DATE</text>
<text x="325.7" y="184.4">DATE</text>
<text x="399.8" y="183.1">DATE</text>
<text x="346" y="215">MISCELLANEOUS METALS FABRICATORAND ERECTORS</text>
<text x="346" y="218.6">623 BAUMGARDNER ROAD, LANCASTER, PA17603</text>
<text x="346" y="225.8">WWW.STEELFABENTERPRISES.COM</text>
<text x="346" y="222.2">TEL. (717)464-0330</text>
<text x="378.3" y="222.2">FAX (717)464-9464</text>
<text x="324.7" y="230.5">PROJECT OWNER : CK CAPITAL, LLC</text>
<text x="208.8" y="238.8">ALL RE-ENTRANT CUT</text>
<text x="324.7" y="235.1">PROJECT DESCRIPTION : CLEVELAND BROTHERS-MILESBURG</text>
<text x="324.9" y="239.5">PROJECTADDRESS : 1025N. EAGLE VALLEY ROAD, HOWARD, PA16841</text>
<text x="208.8" y="242.5">TO BE</text>
<text x="218.4" y="242.5">&quot; RADIUSED (U.N.O)</text>
<text x="242.9" y="245.3">REV#</text>
<text x="252.7" y="245.3">DWN BY</text>
<text x="278.1" y="245.3">DESCRIPTION</text>
<text x="313.5" y="245.3">DATE</text>
<text x="324.9" y="244.2">CONTRACTOR : KINSLEY CONSTRUCTION, INC.</text>
<text x="208.5" y="247">WELDS : E70XX</text>
<text x="208.7" y="251.7">HOLES :</text>
<text x="224.2" y="251.8">&quot; DIA(U.N.O)</text>
<text x="242.9" y="249.9">A</text>
<text x="252.7" y="249.9">GSV</text>
<text x="264.9" y="249.9">ISSUED FORAPPROVAL</text>
<text x="309" y="249.9">Jun 11</text>
<text x="315.5" y="249.9">2025</text>
<text x="325.1" y="250">DRAWN BY : BAS</text>
<text x="358.2" y="250.5">DATE : 05-26-2025</text>
<text x="379.3" y="248.9">PROJ.</text>
<text x="407.2" y="250.5">REV #</text>
<text x="208.7" y="256.3">MAT'L :</text>
<text x="219.3" y="256.4">A36 (U.N.O)</text>
<text x="325" y="257.6">CHECKED BY : GSV</text>
<text x="358.3" y="257.7">DATE : 05-27-2025</text>
<text x="379.3" y="252.5">NO. :</text>
<text x="379.5" y="255.9">DWG</text>
<text x="410.5" y="255.5">A</text>
<text x="208.6" y="260.7">CLEAN : SSPC-SP3</text>
<text x="324.9" y="262.9">DWG DESCRIPTION :</text>
<text x="350.4" y="263">BEAM DETAIL</text>
<text x="379.5" y="259.5">NO. :</text>
<text x="208.9" y="265">PAINT : NO PAINT</text>
</g>
<g font-size="2.7">
<text x="336.1" y="189">THE INFORMATION NOTED HEREON THIS DRAWING IS THE</text>
<text x="336.1" y="195.4">NOTED BE USED WITHOUT WRITTEN CONSENT.</text>
<text x="336.1" y="192.2">PROPERTY OF STEEL FAB ENTERPRISES, INC.AND SHALL</text>
</g>
<g font-size="2.6">
<text x="215.9" y="241.8">1/</text>
<text x="217.4" y="242.7">2</text>
<text x="219.3" y="251.1">13/</text>
<text x="222" y="252.1">16</text>
</g>
<g font-size="2.5">
<text x="11.7" y="237.1" transform="rotate(-90 11.7 237.1)">18:24:01</text>
<text x="11.8" y="243.8" transform="rotate(-90 11.8 243.8)">2025</text>
<text x="11.8" y="250.1" transform="rotate(-90 11.8 250.1)">Jun 17</text>
<text x="11.9" y="265.8" transform="rotate(-90 11.9 265.8)">PRINTED ON</text>
</g>
</svg>
